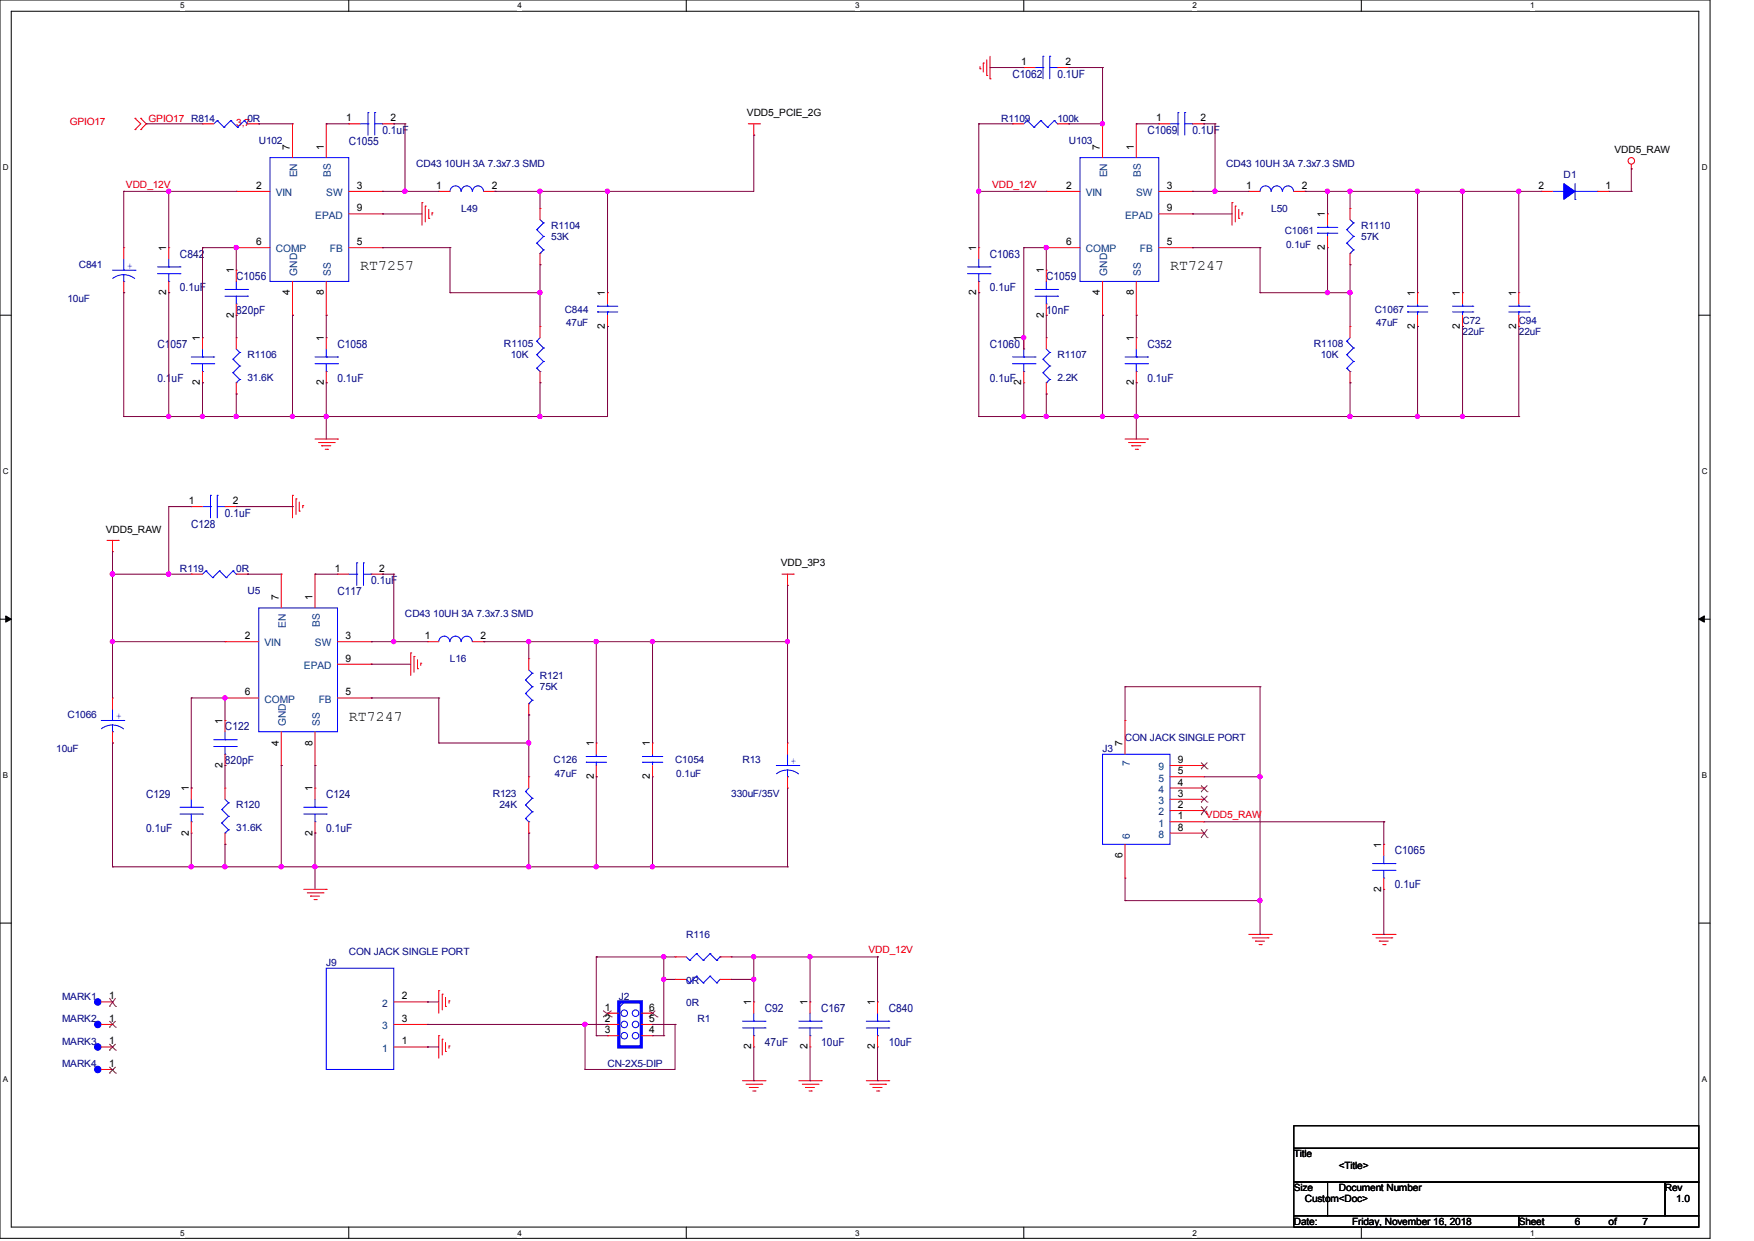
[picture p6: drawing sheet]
<svg xmlns="http://www.w3.org/2000/svg" width="297mm" height="210mm" viewBox="0 0 297 210" stroke-linecap="round" stroke-linejoin="round" font-family="sans-serif">
<path d="M0 0h289.6v209.5h-289.6zM1.9 1.9h285.8v205.7h-285.8z" fill="none" stroke="#000" stroke-width=".17"/>
<g fill="#fff">
<path d="M30.5 .2h.7v1.5h-.7z"/>
<path d="M30.5 207.9h.7v1.5h-.7z"/>
</g>
<path d="M59.1 0v1.9M59.1 207.6v1.9" fill="none" stroke="#000" stroke-width=".17"/>
<g fill="#fff">
<path d="M87.6 .2h.8v1.5h-.8z"/>
<path d="M87.6 207.9h.8v1.5h-.8z"/>
</g>
<path d="M116.2 0v1.9M116.2 207.6v1.9" fill="none" stroke="#000" stroke-width=".17"/>
<g fill="#fff">
<path d="M144.8 .2h.7v1.5h-.7z"/>
<path d="M144.8 207.9h.7v1.5h-.7z"/>
</g>
<path d="M173.4 0v1.9M173.4 207.6v1.9" fill="none" stroke="#000" stroke-width=".17"/>
<g fill="#fff">
<path d="M201.9 .2h.8v1.5h-.8z"/>
<path d="M201.9 207.9h.8v1.5h-.8z"/>
</g>
<path d="M230.5 0v1.9M230.5 207.6v1.9" fill="none" stroke="#000" stroke-width=".17"/>
<g fill="#fff">
<path d="M259.1 .2h.7v1.5h-.7z"/>
<path d="M259.1 207.9h.7v1.5h-.7z"/>
<path d="M.5 27.6h1v1.5h-1z"/>
<path d="M288.2 27.6h.9v1.5h-.9z"/>
<path d="M.5 79h1v1.6h-1z"/>
<path d="M288.2 79h.9v1.6h-.9z"/>
</g>
<path d="M0 53.3h1.9M287.7 53.3h1.9" fill="none" stroke="#000" stroke-width=".17"/>
<g fill="#fff">
<path d="M.5 130.5h.9v1.5h-.9z"/>
<path d="M288.2 130.5h.9v1.5h-.9z"/>
</g>
<path d="M0 104.8h1.9M287.7 104.8h1.9" fill="none" stroke="#000" stroke-width=".17"/>
<path d="M1 104.2l.9 .6-.9 .5zM287.7 104.8l.9-.6v1.1z" fill="#000" stroke="#000" stroke-width=".17"/>
<g fill="#fff">
<path d="M.5 181.9h.9v1.5h-.9z"/>
<path d="M288.2 181.9h.9v1.5h-.9z"/>
</g>
<path d="M0 156.2h1.9M287.7 156.2h1.9M219.1 190.5h68.6v3.8h-68.6zM219.1 194.3h68.6v5.7h-68.6zM219.1 200h5.7v5.7h-5.7zM219.1 205.7h38.1v1.9h-38.1zM224.8 200h57.1v5.7h-57.1zM257.2 205.7h30.5v1.9h-30.5zM281.9 200h5.8v5.7h-5.8z" fill="none" stroke="#000" stroke-width=".17"/>
<g fill="none" stroke="#f00" stroke-width=".17">
<path d="M165.9 11.6h.1M165.9 11.3v.3M166.5 10.7h.1M166.5 10.7v1.5M167.1 12.8h.1M167.1 10.1v2.7M167.6 13.3h.1M167.6 9.5v3.8M173.4 11.4h.1M173.4 11.4h1.9M179.1 11.4h1.9M181 11.4h.1"/>
<path d="M22.9 20h.1M22.9 21.9h.1M22.9 20l.9 1-.9 .9M23.8 21.9h.1M23.8 20h.1M23.8 20l1 1-1 .9M34.3 21h.1M34.3 21h1.9M40 32.4h.1M40 32.4h5.7M41.9 21h1.9M43.8 21h.1"/>
<path d="M49.5 21h.1M49.5 21v5.7M55.2 21h.1M55.2 21v5.7M59.1 21h.1M59.1 21h1.9M59.1 32.4h5.7M59.1 36.2h5.7M64.8 32.4h.1M64.8 36.2h.1M64.8 21h1.9M66.7 21h.1"/>
<path d="M71.5 34.3h.1M71.5 34.3v3.8M72 34.9h.1M72 34.9v2.6M72.6 37h.1M72.6 35.4v1.6M73.2 36h.1M73.2 36v.4M74.3 32.4h.1M74.3 32.4h1.9M81.9 32.4h1.9M83.8 32.4h.1"/>
<path d="M91.4 35.3h.1M91.4 35.3v1.9M126.7 21h1.9M127.6 22.9h.1M127.6 21v1.9M128.6 21h.1M171.4 21h.1M171.4 21h2M177.2 32.4h.1M177.2 32.4h5.7M179.1 21h1.9M181 21h.1"/>
<path d="M186.7 21h.1M186.7 21v5.7M192.4 21h.1M192.4 21v5.7M196.2 21h.1M196.2 21h1.9M196.2 32.4h5.7M196.2 36.2h5.7M201.9 32.4h.1M201.9 36.2h.1M201.9 21h1.9M203.8 21h.1"/>
<path d="M208.6 34.3h.1M208.6 34.3v3.8M209.2 34.9h.1M209.2 34.9v2.6M209.8 37h.1M209.8 35.4v1.6M210.3 36h.1M210.3 36v.4M211.5 32.4h.1M211.5 32.4h1.9M219.1 32.4h1.9M221 32.4h.1"/>
<path d="M224.8 36.2h.1M224.8 36.2v1.9M228.6 35.3h.1M228.6 35.3v1.9M261 32.4h.1M261 32.4h1.9M270.5 32.4h1.9M272.4 32.4h.1M276.2 28.6h.1M276.2 27.8v.8M21 41.9h.1M21 49.5h.1"/>
<path d="M21 41.9v1.9M21 47.6v1.9M28.6 41.9h.1M28.6 49.5h.1M28.6 41.9v1.9M28.6 47.6v1.9M34.3 57.1h.1M34.3 57.1v2M40 41.9h.1M40 45.7h.1M40 53.3h.1M40 57.1h.1"/>
<path d="M40 41.9h5.7M40 45.7v1.9M40 51.4v1.9M40 57.1v2M49.5 53.3h.1M49.5 47.6v5.7M55.2 53.3h.1M55.2 57.1h.1M55.2 47.6v5.7M55.2 57.1v2M59.1 41.9h5.7M64.8 41.9h.1"/>
<path d="M91.4 44.8h.1M91.4 55.2h.1M91.4 42.9v1.9M91.4 55.2v1.9M102.9 49.5h.1M102.9 55.2h.1M102.9 49.5v1.9M102.9 53.3v1.9M165.7 41.9h.1M165.7 49.5h.1M165.7 41.9v1.9M165.7 47.6v1.9"/>
<path d="M173.4 57.1h.1M173.4 57.1v2M177.2 45.7h.1M177.2 53.3h.1M177.2 57.1h.1M177.2 41.9h.1M177.2 45.7v1.9M177.2 51.4v1.9M177.2 57.1v2M177.2 41.9h5.7M186.7 53.3h.1M186.7 47.6v5.7"/>
<path d="M192.4 53.3h.1M192.4 57.1h.1M192.4 47.6v5.7M192.4 57.1v2M196.2 41.9h5.7M201.9 41.9h.1M224.8 41.9h.1M224.8 40v1.9M228.6 44.8h.1M228.6 55.2h.1M228.6 42.9v1.9M228.6 55.2v1.9"/>
<path d="M240 49.5h.1M240 55.2h.1M240 49.5v1.9M240 53.3v1.9M247.6 49.5h.1M247.6 55.2h.1M247.6 49.5v1.9M247.6 53.3v1.9M257.2 49.5h.1M257.2 55.2h.1M257.2 49.5v1.9M257.2 53.3v1.9"/>
<path d="M34.3 64.8h.1M34.3 62.9v1.9M40 66.7h.1M40 64.8v1.9M53.3 74.3h3.8M53.9 74.9h2.7M54.5 75.4h.1M54.5 75.4h1.5M55.1 76h.4M55.2 64.8h.1M55.2 62.9v1.9M55.5 76h.1"/>
<path d="M56.6 74.9h.1M57.1 74.3h.1M91.4 64.8h.1M91.4 62.9v1.9M173.4 64.8h.1M173.4 62.9v1.9M177.2 66.7h.1M177.2 64.8v1.9M190.5 74.3h3.8M191.1 74.9h2.7M191.6 75.4h.1M191.6 75.4h1.6"/>
<path d="M192.2 76h.4M192.4 64.8h.1M192.4 62.9v1.9M192.6 76h.1M193.8 74.9h.1M194.3 74.3h.1M228.6 64.8h.1M228.6 62.9v1.9M18.1 91.4h1.9M19 93.3h.1M19 91.4v1.9M20 91.4h.1"/>
<path d="M32.4 97.2h.1M32.4 85.7h.1M32.4 97.2h1.9M32.4 85.7h1.9M38.1 85.7h1.9M40 85.7h.1M40 97.2h1.9M41.9 97.2h.1M47.6 97.2h.1M47.6 97.2v5.7M49.5 83.8h.1M49.5 83.8v3.8"/>
<path d="M50.1 84.4h.1M50.1 84.4v2.7M50.7 86.5h.1M50.7 85v1.5M51.3 85.6h.1M51.3 85.6v.3M53.3 97.2h.1M53.3 97.2v5.7M57.1 97.2h.1M57.1 97.2h2M62.9 97.2h1.9M64.8 97.2h.1"/>
<path d="M132.4 97.2h1.9M133.3 99.1h.1M133.3 97.2v1.9M134.3 97.2h.1M19 118.1h.1M19 118.1v1.9M38.1 108.6h.1M38.1 118.1h.1M38.1 108.6h5.7M38.1 118.1h5.7M57.1 108.6h5.8M57.1 118.1h5.8"/>
<path d="M57.1 112.4h5.8M62.9 108.6h.1M62.9 118.1h.1M62.9 112.4h.1M69.6 110.5h.1M69.6 110.5v3.8M70.1 111.1h.1M70.1 111.1v2.6M70.7 113.2h.1M70.7 111.6v1.6M71.2 112.2h.1M71.2 112.2v.4"/>
<path d="M72.4 108.6h.1M72.4 108.6h1.9M80 108.6h1.9M81.9 108.6h.1M89.5 111.5h.1M89.5 111.5v1.9M89.5 119.1v1.9M19 125.7h.1M19 123.8v1.9M32.4 133.3h.1M32.4 133.3v2M32.4 139.1v1.9"/>
<path d="M38.1 133.3h.1M38.1 121.9h.1M38.1 129.5h.1M38.1 121.9v1.9M38.1 127.6v1.9M38.1 133.3v2M47.6 129.5h.1M47.6 123.8v5.7M53.3 129.5h.1M53.3 133.3h.1M53.3 123.8v5.7M53.3 133.3v2"/>
<path d="M53.3 139.1v1.9M89.5 121h.1M89.5 131.4h.1M89.5 131.4v1.9M89.5 139.1v1.9M101 125.7h.1M101 131.4h.1M101 125.7v1.9M101 129.5v1.9M110.5 125.7h.1M110.5 131.4h.1M110.5 125.7v1.9"/>
<path d="M110.5 129.5v1.9M133.3 125.7h.1M133.3 133.3h.1M133.3 125.7v1.9M133.3 131.4v1.9M190.5 121.9h.1M190.5 121.9v5.7M198.1 139.1h5.7M198.1 137.2h5.7M198.1 135.3h5.7M198.1 133.3h5.7M198.1 131.4h5.7"/>
<path d="M198.1 129.5h5.7M203.8 139.1h.1M203.8 137.2h.1M203.8 135.3h.1M203.8 133.3h.1M203.8 131.4h.1M203.8 129.5h.1M32.4 141h.1M38.1 142.9h.1M38.1 141v1.9M51.4 150.5h3.8M52 151.1h2.7"/>
<path d="M52.6 151.6h.1M52.6 151.6h1.5M53.2 152.2h.4M53.3 141h.1M53.6 152.2h.1M54.7 151.1h.1M55.2 150.5h.1M89.5 141h.1M190.5 148.6h.1M190.5 142.9v5.7M198.1 141h5.7M203.8 141h.1"/>
<path d="M211.5 158.1h3.8M212 158.7h2.7M212.6 159.3h.1M212.6 159.3h1.5M213.2 159.9h.4M213.6 159.9h.1M214.7 158.7h.1M215.3 158.1h.1M232.4 158.1h3.8M233 158.7h2.7M233.6 159.3h.1M233.6 159.3h1.5"/>
<path d="M234.1 159.9h.4M234.3 142.9h.1M234.3 150.5h.1M234.3 142.9v1.9M234.3 148.6v1.9M234.5 159.9h.1M235.7 158.7h.1M236.2 158.1h.1M17.1 169.5h1.9M17.1 173.4h1.9M17.1 177.2h1.9M19 169.5h.1"/>
<path d="M19 173.4h.1M19 177.2h.1M66.7 169.5h5.7M66.7 173.4h5.7M66.7 177.2h5.7M72.4 177.2h.1M72.4 169.5h.1M72.4 173.4h.1M74.3 167.6h.1M74.3 175.3h.1M74.3 167.6v3.8M74.3 175.3v3.8"/>
<path d="M74.9 168.2h.1M74.9 175.9h.1M74.9 168.2v2.7M74.9 175.9v2.6M75.4 170.3h.1M75.4 177.9h.1M75.4 168.8v1.5M75.4 176.4v1.5M76 169.4h.1M76 177h.1M76 169.4v.4M76 177v.4"/>
<path d="M102.9 171.4h.1M102.9 173.4h.1M102.9 175.3h.1M102.9 173.4h1.9M102.9 171.4h1.9M102.9 175.3h1.9M108.6 173.4h1.9M108.6 171.4h1.9M108.6 175.3h1.9M110.5 171.4h.1M110.5 173.4h.1M110.5 175.3h.1"/>
<path d="M114.3 165.7h.1M114.3 161.9h.1M114.3 165.7h1.9M114.3 161.9h1.9M121.9 165.7h1.9M121.9 161.9h1.9M123.8 165.7h.1M123.8 161.9h.1M127.6 169.5h.1M127.6 177.2h.1M127.6 169.5v1.9M127.6 175.3v1.9"/>
<path d="M137.2 169.5h.1M137.2 177.2h.1M137.2 169.5v1.9M137.2 175.3v1.9M148.6 169.5h.1M148.6 177.2h.1M148.6 169.5v1.9M148.6 175.3v1.9M17.1 181h1.9M19 181h.1M125.7 182.9h3.8M126.3 183.5h2.7"/>
<path d="M126.9 184h.1M126.9 184h1.5M127.5 184.6h.3M127.8 184.6h.1M129 183.5h.1M129.5 182.9h.1M135.3 182.9h3.8M135.8 183.5h2.7M136.4 184h.1M136.4 184h1.5M137 184.6h.4M137.4 184.6h.1"/>
<path d="M138.5 183.5h.1M139.1 182.9h.1M146.7 182.9h3.8M147.3 183.5h2.6M147.8 184h.1M147.8 184h1.6M148.4 184.6h.4M148.8 184.6h.1M149.9 183.5h.1M150.5 182.9h.1"/>
<circle cx="276.2" cy="27.2" r=".55"/>
</g>
<g fill="none" stroke="#00f" stroke-width=".17">
<path d="M62.3 19h.1M62.3 19v3.9M63.5 19h.1M63.5 19v3.9M175.3 11.4h1.3M176.6 11.4h.1M176.6 9.5h.1M176.6 9.5v3.8M177.8 9.5h.1M177.8 11.4h1.3M177.8 9.5v3.8M179.1 11.4h.1"/>
<path d="M199.5 19h.1M199.5 19v3.9M200.6 19h.1M200.6 19v3.9M36.8 20.4h.1M36.8 20.4l-.6 .6M36.8 20.4l1.1 1.1M37.9 21.5h.1M39.1 20.4h.1M39.1 20.4l-1.2 1.1M39.1 20.4l1.1 1.1M40.2 21.5h.1"/>
<path d="M41.4 20.4h.1M41.4 20.4l-1.2 1.1M41.4 20.4l.5 .6M41.9 21h.1M45.7 26.7h13.4v20.9h-13.4zM61 21h1.3M62.3 21h.1M63.5 21h1.3M64.8 21h.1M76.2 32.4a.93 .93 0 0 1 .9-.9 .93 .93 0 0 1 1 .9M78.1 32.4a.93 .93 0 0 1 .9-.9 .93 .93 0 0 1 1 .9M80 32.4a.93 .93 0 0 1 .9-.9 .93 .93 0 0 1 1 .9"/>
<path d="M90.9 38.9h.1M90.9 38.9l1.1 1.1M91.4 37.2l.6 .5M92 37.7h.1M92 37.7l-1.1 1.2M173.9 20.4h.1M173.9 20.4l-.5 .6M173.9 20.4l1.2 1.1M175.1 21.5h.1M176.2 20.4h.1M176.2 20.4l-1.1 1.1M176.2 20.4l1.2 1.1"/>
<path d="M177.4 21.5h.1M178.5 20.4h.1M178.5 20.4l-1.1 1.1M178.5 20.4l.6 .6M179.1 21h.1M182.9 26.7h13.3v20.9h-13.3zM198.1 21h1.4M199.5 21h.1M200.6 21h1.3M201.9 21h.1M213.4 32.4a.93 .93 0 0 1 .9-.9 .93 .93 0 0 1 .9 .9M215.3 32.4a.93 .93 0 0 1 .9-.9 .93 .93 0 0 1 .9 .9"/>
<path d="M217.2 32.4a.93 .93 0 0 1 .9-.9 .93 .93 0 0 1 .9 .9M223.1 39.5h.1M223.1 38.5h.1M223.1 39.5h3.4M223.1 38.5h3.4M224.8 38.5h.1M224.8 39.5h.1M224.8 38.1v.4M224.8 39.5v.5M228 38.9h.1M228 38.9l1.2 1.1M228.6 37.2l.6 .5"/>
<path d="M229.2 37.7h.1M229.2 37.7l-1.2 1.2M262.9 32.4h1.9M264.8 32.4h.1M266.7 33.7h.1M266.7 31.1v2.6M266.7 32.4h3.8M270.5 32.4h.1M19 45.7h3.9M21 47.6h.1M21 45.7h.1M21 46.5l.7 .1 1.1 .5"/>
<path d="M21 46.5l-.9 .1-1 .5M21 43.8v1.9M21 46.5v1.1M22.9 45.7h.1M26.7 46.3h3.8M26.7 45.2h3.8M28.6 47.6h.1M28.6 45.2h.1M28.6 43.8v1.4M28.6 46.3v1.3M30.5 46.3h.1M30.5 45.2h.1"/>
<path d="M34.3 59.1v1.3M38.1 50.1h3.8M38.1 49h3.8M40 51.4h.1M40 49h.1M40 47.6v1.4M40 50.1v1.3M40 59.1l.6 .5M40.6 59.6h.1M40.6 59.6l-1.1 1.2M41.9 50.1h.1M41.9 49h.1"/>
<path d="M55.2 59.1v1.3M90.9 41.1h.1M90.9 57.7h.1M90.9 41.1l1.1 1.2M90.9 57.7l1.1 1.2M91.4 42.9h.1M91.4 57.1l-.5 .6M92 40h.1M92 42.3h.1M92 58.9h.1M92 40l-1.1 1.1M92 42.3l-.6 .6"/>
<path d="M92 58.9l-1.1 1.1M101.2 52.8h.1M101.2 51.8h.1M101.2 52.8h3.4M101.2 51.8h3.4M102.9 51.8h.1M102.9 52.8h.1M102.9 51.4v.4M102.9 52.8v.5M163.8 46.3h3.8M163.8 45.2h3.8M165.7 47.6h.1"/>
<path d="M165.7 45.2h.1M165.7 43.8v1.4M165.7 46.3v1.3M167.6 46.3h.1M167.6 45.2h.1M173.4 59.1v1.3M175.3 50.1h3.8M175.3 49h3.8M177.2 51.4h.1M177.2 49h.1M177.2 47.6v1.4M177.2 50.1v1.3"/>
<path d="M177.2 59.1l.6 .5M177.8 59.6h.1M177.8 59.6l-1.2 1.2M179.1 50.1h.1M179.1 49h.1M192.4 59.1v1.3M228 41.1h.1M228 57.7h.1M228 41.1l1.2 1.2M228 57.7l1.2 1.2M228.6 42.9h.1M228.6 57.1l-.6 .6"/>
<path d="M229.2 40h.1M229.2 42.3h.1M229.2 58.9h.1M229.2 40l-1.2 1.1M229.2 42.3l-.6 .6M229.2 58.9l-1.2 1.1M238.3 52.8h.1M238.3 51.8h.1M238.3 52.8h3.5M238.3 51.8h3.5M240 51.8h.1M240 52.8h.1"/>
<path d="M240 51.4v.4M240 52.8v.5M246 52.8h3.4M246 51.8h3.4M247.6 51.8h.1M247.6 52.8h.1M247.6 51.4v.4M247.6 52.8v.5M249.4 52.8h.1M249.4 51.8h.1M255.5 52.8h3.4M255.5 51.8h3.4"/>
<path d="M257.2 51.8h.1M257.2 52.8h.1M257.2 51.4v.4M257.2 52.8v.5M258.9 52.8h.1M258.9 51.8h.1M32.4 61.6h3.8M32.4 60.4h3.8M34.3 62.9h.1M34.3 60.4h.1M34.3 61.6v1.3M36.2 61.6h.1"/>
<path d="M36.2 60.4h.1M39.5 60.8h.1M39.5 63.1h.1M39.5 60.8l1.1 1.1M39.5 63.1l1.1 1.1M40 64.8h.1M40.6 61.9h.1M40.6 64.2h.1M40.6 61.9l-1.1 1.2M40.6 64.2l-.6 .6M53.3 61.6h3.8M53.3 60.4h3.8"/>
<path d="M55.2 62.9h.1M55.2 60.4h.1M55.2 61.6v1.3M57.1 61.6h.1M57.1 60.4h.1M90.9 60h.1M90.9 62.3h.1M90.9 60l1.1 1.2M90.9 62.3l.5 .6M91.4 62.9h.1M92 61.2h.1M92 61.2l-1.1 1.1"/>
<path d="M171.4 61.6h3.9M171.4 60.4h3.9M173.4 62.9h.1M173.4 60.4h.1M173.4 61.6v1.3M175.3 61.6h.1M175.3 60.4h.1M176.6 60.8h.1M176.6 63.1h.1M176.6 60.8l1.2 1.1M176.6 63.1l1.2 1.1M177.2 64.8h.1"/>
<path d="M177.8 61.9h.1M177.8 64.2h.1M177.8 61.9l-1.2 1.2M177.8 64.2l-.6 .6M190.5 61.6h3.8M190.5 60.4h3.8M192.4 62.9h.1M192.4 60.4h.1M192.4 61.6v1.3M194.3 61.6h.1M194.3 60.4h.1M228 60h.1"/>
<path d="M228 62.3h.1M228 60l1.2 1.2M228 62.3l.6 .6M228.6 62.9h.1M229.2 61.2h.1M229.2 61.2l-1.2 1.1M34.3 85.7h1.3M34.9 96.6h.1M34.9 96.6l-.6 .6M34.9 96.6l1.1 1.1M35.6 85.7h.1M35.6 83.8h.1"/>
<path d="M35.6 83.8v3.8M36 97.7h.1M36.8 83.8h.1M36.8 85.7h1.3M36.8 83.8v3.8M37.2 96.6h.1M37.2 96.6l-1.2 1.1M37.2 96.6l1.1 1.1M38.1 85.7h.1M38.3 97.7h.1M39.5 96.6h.1M39.5 96.6l-1.2 1.1"/>
<path d="M39.5 96.6l.5 .6M40 97.2h.1M59.1 97.2h1.3M60.4 97.2h.1M60.4 95.2h.1M60.4 95.2v3.9M61.6 95.2h.1M61.6 97.2h1.3M61.6 95.2v3.9M62.9 97.2h.1M43.8 102.9h13.3v20.9h-13.3zM74.3 108.6a.93 .93 0 0 1 .9-.9 .93 .93 0 0 1 1 .9"/>
<path d="M76.2 108.6a.93 .93 0 0 1 .9-.9 .93 .93 0 0 1 1 .9M78.1 108.6a.93 .93 0 0 1 .9-.9 .93 .93 0 0 1 1 .9M89 115.1h.1M89 117.3h.1M89 115.1l1.1 1.1M89 117.3l1.1 1.2M89.5 119.1h.1M89.5 113.4l.6 .5M90.1 113.9h.1M90.1 116.2h.1M90.1 118.5h.1M90.1 113.9l-1.1 1.2"/>
<path d="M90.1 116.2l-1.1 1.1M90.1 118.5l-.6 .6M17.1 121.9h3.9M19 123.8h.1M19 121.9h.1M19 122.7l.8 .1 1.1 .5M19 122.7l-.8 .1-1 .5M19 120v1.9M19 122.7v1.1M21 121.9h.1M30.5 137.8h3.8M30.5 136.6h3.8"/>
<path d="M32.4 139.1h.1M32.4 136.6h.1M32.4 135.3v1.3M32.4 137.8v1.3M34.3 137.8h.1M34.3 136.6h.1M36.2 126.3h3.8M36.2 125.2h3.8M37.5 137h.1M37.5 139.3h.1M37.5 137l1.2 1.1M37.5 139.3l1.2 1.1"/>
<path d="M38.1 127.6h.1M38.1 125.2h.1M38.1 135.3l.6 .5M38.1 123.8v1.4M38.1 126.3v1.3M38.7 135.8h.1M38.7 138.1h.1M38.7 135.8l-1.2 1.2M38.7 138.1l-1.2 1.2M40 126.3h.1M40 125.2h.1M51.4 137.8h3.8"/>
<path d="M51.4 136.6h3.8M53.3 139.1h.1M53.3 136.6h.1M53.3 135.3v1.3M53.3 137.8v1.3M55.2 137.8h.1M55.2 136.6h.1M89 133.9h.1M89 136.2h.1M89 138.5h.1M89 133.9l1.1 1.2M89 136.2l1.1 1.2"/>
<path d="M89 138.5l.5 .6M89.5 139.1h.1M89.5 133.3l-.5 .6M90.1 135.1h.1M90.1 137.4h.1M90.1 135.1l-1.1 1.1M90.1 137.4l-1.1 1.1M99.3 129h.1M99.3 128h.1M99.3 129h3.4M99.3 128h3.4M101 128h.1"/>
<path d="M101 129h.1M101 127.6v.4M101 129v.5M108.8 129h.1M108.8 128h.1M108.8 129h3.4M108.8 128h3.4M110.5 128h.1M110.5 129h.1M110.5 127.6v.4M110.5 129v.5M131.4 129.5h3.9"/>
<path d="M133.3 131.4h.1M133.3 129.5h.1M133.3 130.3l.8 .1 1.1 .6M133.3 130.3l-.8 .1-1 .5M133.3 127.6v1.9M133.3 130.3v1.1M135.3 129.5h.1M186.7 127.6h11.4v15.3h-11.4zM38.1 141h.1M38.7 140.4h.1M38.7 140.4l-.6 .6M232.4 147.3h3.8"/>
<path d="M232.4 146.1h3.8M234.3 148.6h.1M234.3 146.1h.1M234.3 144.8v1.3M234.3 147.3v1.3M236.2 147.3h.1M236.2 146.1h.1M55.2 163.8h11.5v17.2h-11.5zM105.7 169.5h.1M105.7 169.5l-.9 1M116.2 165.7l.6 .6M116.2 161.9l.6 .6"/>
<path d="M116.8 166.3h.1M116.8 162.5h.1M117.9 165.2h.1M117.9 161.4h.1M117.9 165.2l-1.1 1.1M117.9 165.2l1.2 1.1M117.9 161.4l-1.1 1.1M117.9 161.4l1.2 1.1M119.1 166.3h.1M119.1 162.5h.1M120.2 165.2h.1M120.2 161.4h.1"/>
<path d="M120.2 165.2l-1.1 1.1M120.2 165.2l1.2 1.1M120.2 161.4l-1.1 1.1M120.2 161.4l1.2 1.1M121.4 166.3h.1M121.4 162.5h.1M121.9 165.7h.1M121.9 161.9h.1M121.9 165.7l-.5 .6M121.9 161.9l-.5 .6M125.7 173.9h3.8M125.7 172.8h3.8"/>
<path d="M127.6 175.3h.1M127.6 172.8h.1M127.6 171.4v1.4M127.6 173.9v1.4M129.5 173.9h.1M129.5 172.8h.1M135.3 173.9h3.8M135.3 172.8h3.8M137.2 175.3h.1M137.2 172.8h.1M137.2 171.4v1.4M137.2 173.9v1.4"/>
<path d="M139.1 173.9h.1M139.1 172.8h.1M146.7 173.9h3.8M146.7 172.8h3.8M148.6 175.3h.1M148.6 172.8h.1M148.6 171.4v1.4M148.6 173.9v1.4M150.5 173.9h.1M150.5 172.8h.1"/>
<circle cx="105.7" cy="173.4" r=".55"/>
<circle cx="105.7" cy="171.4" r=".55"/>
<circle cx="105.7" cy="175.3" r=".55"/>
<circle cx="107.6" cy="175.3" r=".55"/>
<circle cx="107.6" cy="171.4" r=".55"/>
<circle cx="107.6" cy="173.4" r=".55"/>
</g>
<g fill="#00f" stroke="#00f" stroke-width=".17">
<path d="M264.8 31.1l1.9 1.3-1.9 1.3z" fill-rule="evenodd"/>
<circle cx="16.6" cy="181" r=".55"/>
<circle cx="16.6" cy="169.5" r=".55"/>
<circle cx="16.6" cy="173.4" r=".55"/>
<circle cx="16.6" cy="177.2" r=".55"/>
</g>
<g fill="none" stroke="#804000" stroke-width=".17">
<path d="M203.4 137.9h.1M203.4 135.7h.1M203.4 134h.1M203.4 130.1h.1M203.4 136.4l1 1.5M203.4 134.7l1 1M203.4 132.9l1 1.1M203.4 129l1 1.1M204.4 137.9h.1M204.4 135.7h.1M204.4 134h.1M204.4 130.1h.1"/>
<path d="M204.4 136.4l-1 1.5M204.4 134.7l-1 1M204.4 132.9l-1 1.1M204.4 129l-1 1.1M203.4 141.7h.1M203.4 140.3l1 1.4M204.4 141.7h.1M204.4 140.3l-1 1.4M18.5 170.3h.1M18.5 173.8h.1M18.5 177.7h.1M18.5 168.9l1.1 1.4"/>
<path d="M18.5 172.8l1.1 1M18.5 176.7l1.1 1M19.6 170.3h.1M19.6 173.8h.1M19.6 177.7h.1M19.6 168.9l-1.1 1.4M19.6 172.8l-1.1 1M19.6 176.7l-1.1 1M102.1 172.1h.1M102.1 171l1.4 1.1M103.5 172.1h.1M103.5 171l-1.4 1.1"/>
<path d="M109.9 172.1h.1M109.9 171l1.4 1.1M110.9 171l-1 1.1M111.3 172.1h.1M18.5 181.6h.1M18.5 180.5l1.1 1.1M19.6 181.6h.1M19.6 180.5l-1.1 1.1"/>
</g>
<path d="M104.8 169.5h3.8v7.7h-3.8z" fill="none" stroke="#00f" stroke-width=".55"/>
<g fill="none" stroke="#800040" stroke-width=".17">
<path d="M167.6 11.4h.1M167.6 11.4h5.8M181 11.4h5.7M186.7 11.4h.1M186.7 11.4v9.6M21 32.4h.1M21 32.4h19M21 32.4v9.5M24.8 21h.1M24.8 21h9.5M28.6 32.4h.1M28.6 32.4v9.5"/>
<path d="M43.8 21h.1M43.8 21h5.7M55.2 21h.1M55.2 21h3.9M64.8 32.4h.1M64.8 36.2h.1M64.8 32.4h9.5M64.8 36.2h6.7M66.7 21h.1M66.7 21h1.9M68.6 21h.1M68.6 32.4h.1"/>
<path d="M68.6 21v11.4M83.8 32.4h.1M91.4 32.4h.1M91.4 32.4v2.9M102.9 32.4h.1M102.9 32.4v17.1M127.6 22.9h.1M127.6 22.9v9.5h-43.8M165.7 21h.1M165.7 32.4h.1M165.7 32.4h11.5M165.7 21h5.7"/>
<path d="M165.7 21v20.9M181 21h.1M181 21h5.7M186.7 21h.1M192.4 21h.1M192.4 21h3.8M201.9 32.4h.1M201.9 36.2h.1M201.9 32.4h9.6M201.9 36.2h6.7M203.8 21h.1M203.8 21h1.9"/>
<path d="M205.7 21h.1M205.7 32.4h.1M205.7 21v11.4M221 32.4h.1M221 32.4h40M224.8 32.4h.1M224.8 32.4v3.8M228.6 32.4h.1M228.6 32.4v2.9M240 32.4h.1M240 32.4v17.1M247.6 32.4h.1"/>
<path d="M247.6 32.4v17.1M257.2 32.4h.1M257.2 32.4v17.1M272.4 32.4h3.8M276.2 32.4h.1M276.2 28.6h.1M276.2 28.6v3.8M21 49.5h.1M21 49.5v21M28.6 49.5h.1M28.6 49.5v21M34.3 41.9h.1"/>
<path d="M34.3 41.9h5.7M34.3 41.9v15.2M40 53.3h.1M40 41.9h.1M40 41.9v3.8M40 53.3v3.8M49.5 53.3h.1M49.5 53.3v17.2M55.2 53.3h.1M55.2 53.3v3.8M64.8 41.9h.1M64.8 41.9h11.4"/>
<path d="M76.2 49.5h.1M76.2 41.9h.1M76.2 49.5h15.2M76.2 41.9v7.6M91.4 49.5h.1M91.4 44.8h.1M91.4 44.8v10.4M102.9 55.2h.1M102.9 55.2v15.3h-81.9M165.7 49.5h.1M165.7 49.5v21M173.4 41.9h.1"/>
<path d="M173.4 57.1h.1M173.4 59.1h.1M173.4 41.9h3.8M173.4 41.9v17.2M177.2 53.3h.1M177.2 41.9h.1M177.2 41.9v3.8M177.2 53.3v3.8M186.7 53.3h.1M186.7 53.3v17.2M192.4 53.3h.1M192.4 53.3v3.8"/>
<path d="M201.9 41.9h.1M201.9 41.9h11.5M213.4 41.9h.1M213.4 49.5h.1M213.4 49.5h15.2M213.4 41.9v7.6M224.8 49.5h.1M224.8 41.9v7.6M228.6 49.5h.1M228.6 44.8h.1M228.6 44.8v10.4M240 55.2h.1"/>
<path d="M240 55.2v15.3M247.6 55.2h.1M247.6 55.2v15.3M257.2 55.2v15.3M21 70.5h.1M28.6 70.5h.1M34.3 70.5h.1M34.3 64.8h.1M34.3 64.8v5.7M40 66.7h.1M40 70.5h.1M40 66.7v3.8"/>
<path d="M49.5 70.5h.1M55.2 70.5h.1M55.2 64.8h.1M55.2 64.8v9.5M91.4 70.5h.1M91.4 64.8h.1M91.4 64.8v5.7M165.7 70.5h.1M165.7 70.5h91.5M173.4 70.5h.1M173.4 64.8v5.7M177.2 70.5h.1"/>
<path d="M177.2 66.7h.1M177.2 66.7v3.8M186.7 70.5h.1M192.4 70.5h.1M192.4 64.8h.1M192.4 64.8v9.5M228.6 70.5h.1M228.6 64.8h.1M228.6 64.8v5.7M240 70.5h.1M247.6 70.5h.1M257.2 70.5h.1"/>
<path d="M19 97.2h.1M19 93.3v24.8M19 97.2h13.4M28.6 97.2h.1M28.6 85.7h.1M28.6 85.7v11.5M28.6 85.7h3.8M40 85.7h9.5M41.9 97.2h.1M41.9 97.2h5.7M49.5 85.7h.1M53.3 97.2h.1"/>
<path d="M53.3 97.2h3.8M64.8 97.2h.1M64.8 97.2h1.9M66.7 97.2h.1M66.7 97.2v11.4M133.3 99.1v26.6M19 108.6h.1M19 108.6h19.1M32.4 118.1h.1M32.4 118.1h5.7M32.4 118.1v15.2M38.1 118.1h.1"/>
<path d="M38.1 118.1v3.8M62.9 108.6h.1M62.9 118.1h.1M62.9 112.4h.1M62.9 118.1h11.4M62.9 108.6h9.5M62.9 112.4h6.7M66.7 108.6h.1M74.3 118.1h.1M74.3 118.1v7.6M81.9 108.6h.1M81.9 108.6h51.4"/>
<path d="M89.5 108.6h.1M89.5 108.6v2.9M101 108.6h.1M101 108.6v17.1M110.5 108.6h.1M110.5 108.6v17.1M133.3 108.6h.1M190.5 116.2h.1M190.5 116.2v5.7M190.5 116.2h22.9M213.4 116.2h.1M213.4 116.2v41.9"/>
<path d="M19 125.7h.1M19 125.7v21M32.4 133.3h.1M38.1 129.5h.1M38.1 129.5v3.8M47.6 129.5h.1M47.6 129.5v17.2M53.3 129.5h.1M53.3 129.5v3.8M74.3 125.7h.1M74.3 125.7h15.2M89.5 125.7h.1"/>
<path d="M89.5 121h.1M89.5 121v10.4M101 131.4h.1M101 131.4v15.3M110.5 131.4v15.3M133.3 133.3v13.4M203.8 131.4h9.6M203.8 139.1h30.5M213.4 131.4h.1M234.3 139.1h.1M234.3 139.1v3.8M19 146.7h.1"/>
<path d="M19 146.7h114.3M32.4 146.7h.1M32.4 141v5.7M38.1 146.7h.1M38.1 142.9h.1M38.1 142.9v3.8M47.6 146.7h.1M53.3 146.7h.1M53.3 141h.1M53.3 141v9.5M89.5 146.7h.1M89.5 141h.1"/>
<path d="M89.5 141v5.7M101 146.7h.1M110.5 146.7h.1M133.3 146.7h.1M190.5 152.4h.1M190.5 148.6v3.8M190.5 152.4h22.9M213.4 152.4h.1M213.4 158.1h.1M234.3 158.1h.1M234.3 150.5v7.6M72.4 169.5h.1"/>
<path d="M72.4 177.2h.1M72.4 173.4h.1M72.4 169.5h1.9M72.4 177.2h1.9M72.4 173.4h30.5M99.1 173.4h.1M99.1 173.4v7.6M101 161.9h.1M101 175.3h.1M101 175.3h1.9M101 161.9h13.3M101 161.9v13.4"/>
<path d="M110.5 173.4h3.8M110.5 175.3h1.9M112.4 175.3h.1M112.4 165.7h.1M112.4 161.9h.1M112.4 161.9v13.4M112.4 165.7h1.9M114.3 173.4h.1M114.3 173.4v7.6h-15.2M123.8 161.9h24.8M123.8 165.7h3.8M127.6 165.7h.1"/>
<path d="M127.6 161.9h.1M127.6 161.9v7.6M127.6 177.2v5.7M137.2 161.9h.1M137.2 161.9v7.6M137.2 177.2v5.7M148.6 161.9h.1M148.6 161.9v7.6M148.6 177.2v5.7M99.1 181h.1M127.6 182.9h.1M137.2 182.9h.1"/>
<path d="M148.6 182.9h.1"/>
</g>
<g fill="#f0f" stroke="#f0f" stroke-width=".17">
<circle cx="40" cy="70.5" r=".36"/>
<circle cx="34.3" cy="70.5" r=".36"/>
<circle cx="91.4" cy="70.5" r=".36"/>
<circle cx="55.2" cy="70.5" r=".36"/>
<circle cx="28.6" cy="32.4" r=".36"/>
<circle cx="91.4" cy="49.5" r=".36"/>
<circle cx="40" cy="41.9" r=".36"/>
<circle cx="49.5" cy="70.5" r=".36"/>
<circle cx="68.6" cy="32.4" r=".36"/>
<circle cx="102.8" cy="32.4" r=".36"/>
<circle cx="91.4" cy="32.4" r=".36"/>
<circle cx="28.6" cy="70.5" r=".36"/>
<circle cx="177.1" cy="70.5" r=".36"/>
<circle cx="173.3" cy="70.5" r=".36"/>
<circle cx="240" cy="70.5" r=".36"/>
<circle cx="228.6" cy="70.5" r=".36"/>
<circle cx="192.4" cy="70.5" r=".36"/>
<circle cx="165.7" cy="32.4" r=".36"/>
<circle cx="186.7" cy="20.9" r=".36"/>
<circle cx="228.6" cy="49.5" r=".36"/>
<circle cx="224.8" cy="49.5" r=".36"/>
<circle cx="177.1" cy="41.9" r=".36"/>
<circle cx="186.7" cy="70.5" r=".36"/>
<circle cx="205.7" cy="32.4" r=".36"/>
<circle cx="240" cy="32.4" r=".36"/>
<circle cx="228.6" cy="32.4" r=".36"/>
<circle cx="247.6" cy="32.4" r=".36"/>
<circle cx="99" cy="173.3" r=".36"/>
<circle cx="112.4" cy="165.7" r=".36"/>
<circle cx="112.4" cy="161.9" r=".36"/>
<circle cx="127.6" cy="161.9" r=".36"/>
<circle cx="137.1" cy="161.9" r=".36"/>
<circle cx="127.6" cy="165.7" r=".36"/>
<circle cx="32.4" cy="146.7" r=".36"/>
<circle cx="38.1" cy="146.7" r=".36"/>
<circle cx="100.9" cy="146.7" r=".36"/>
<circle cx="89.5" cy="146.7" r=".36"/>
<circle cx="53.3" cy="146.7" r=".36"/>
<circle cx="89.5" cy="125.7" r=".36"/>
<circle cx="38.1" cy="118.1" r=".36"/>
<circle cx="47.6" cy="146.7" r=".36"/>
<circle cx="66.7" cy="108.6" r=".36"/>
<circle cx="100.9" cy="108.6" r=".36"/>
<circle cx="89.5" cy="108.6" r=".36"/>
<circle cx="28.6" cy="97.1" r=".36"/>
<circle cx="19" cy="97.1" r=".36"/>
<circle cx="19" cy="108.6" r=".36"/>
<circle cx="110.5" cy="108.6" r=".36"/>
<circle cx="110.5" cy="146.7" r=".36"/>
<circle cx="133.3" cy="108.6" r=".36"/>
<circle cx="257.2" cy="32.4" r=".36"/>
<circle cx="247.6" cy="70.5" r=".36"/>
<circle cx="224.8" cy="32.4" r=".36"/>
<circle cx="173.3" cy="57.1" r=".36"/>
<circle cx="213.3" cy="131.4" r=".36"/>
<circle cx="213.3" cy="152.4" r=".36"/>
</g>
<g font-size="2.5">
<text x="61" y="45.8">RT7257</text>
<text x="198.1" y="45.8">RT7247</text>
<text x="59.1" y="122">RT7247</text>
</g>
<g font-size="1.9" fill="#000080">
<text x="171.4" y="13.1">C1062</text>
<text x="179.1" y="13.1">0.1UF</text>
<text x="64.8" y="22.6">0.1uF</text>
<text x="194.3" y="22.6">C1069</text>
<text x="201.9" y="22.6">0.1UF</text>
<text x="59" y="24.6">C1055</text>
<text x="30.5" y="43.6">C842</text>
<text x="40" y="47.4">C1056</text>
<text x="167.6" y="43.6">C1063</text>
<text x="177.1" y="47.4">C1059</text>
<text x="30.5" y="49.3">0.1uF</text>
<text x="40" y="53.1">820pF</text>
<text x="167.6" y="49.3">0.1uF</text>
<text x="177.1" y="53.1">10nF</text>
<text x="26.7" y="58.8">C1057</text>
<text x="57.1" y="58.8">C1058</text>
<text x="167.6" y="58.8">C1060</text>
<text x="194.3" y="58.8">C352</text>
<text x="26.7" y="64.6">0.1uF</text>
<text x="57.1" y="64.6">0.1uF</text>
<text x="167.6" y="64.6">0.1uF</text>
<text x="194.3" y="64.6">0.1uF</text>
<text x="32.4" y="89.3">C128</text>
<text x="38.1" y="87.4">0.1uF</text>
<text x="57.1" y="100.8">C117</text>
<text x="62.9" y="98.8">0.1uF</text>
<text x="38.1" y="123.6">C122</text>
<text x="38.1" y="129.3">820pF</text>
<text x="24.8" y="135">C129</text>
<text x="55.2" y="135">C124</text>
<text x="24.8" y="140.8">0.1uF</text>
<text x="55.2" y="140.8">0.1uF</text>
<text x="236.2" y="144.6">C1065</text>
<text x="236.2" y="150.3">0.1uF</text>
<text x="129.5" y="171.2">C92</text>
<text x="139.1" y="171.2">C167</text>
<text x="150.5" y="171.2">C840</text>
<text x="129.5" y="177">47uF</text>
<text x="139.1" y="177">10uF</text>
<text x="150.5" y="177">10uF</text>
</g>
<g font-size="1.7">
<text x="172.9" y="11">1</text>
<text x="180.4" y="11">2</text>
<text x="58.6" y="20.5">1</text>
<text x="66.1" y="20.5">2</text>
<text x="126.5" y="19.6">VDD5_PCIE_2G</text>
<text x="195.8" y="20.5">1</text>
<text x="203.3" y="20.5">2</text>
<text x="49.1" y="25.3" transform="rotate(-90 49.1 25.3)">7</text>
<text x="54.8" y="25.3" transform="rotate(-90 54.8 25.3)">1</text>
<text x="186.2" y="25.3" transform="rotate(-90 186.2 25.3)">7</text>
<text x="192" y="25.3" transform="rotate(-90 192 25.3)">1</text>
<text x="273.4" y="25.9">VDD5_RAW</text>
<text x="43.4" y="32">2</text>
<text x="60.4" y="32">3</text>
<text x="60.4" y="35.8">9</text>
<text x="73.9" y="32">1</text>
<text x="83.3" y="32">2</text>
<text x="180.5" y="32">2</text>
<text x="197.6" y="32">3</text>
<text x="197.6" y="35.8">9</text>
<text x="211" y="32">1</text>
<text x="220.4" y="32">2</text>
<text x="260.5" y="32">2</text>
<text x="271.8" y="32">1</text>
<text x="43.4" y="41.5">6</text>
<text x="60.4" y="41.5">5</text>
<text x="180.5" y="41.5">6</text>
<text x="197.6" y="41.5">5</text>
<text x="224.3" y="36.7" transform="rotate(-90 224.3 36.7)">1</text>
<text x="28.1" y="42.5" transform="rotate(-90 28.1 42.5)">1</text>
<text x="39.6" y="46.3" transform="rotate(-90 39.6 46.3)">1</text>
<text x="165.3" y="42.5" transform="rotate(-90 165.3 42.5)">1</text>
<text x="176.7" y="46.3" transform="rotate(-90 176.7 46.3)">1</text>
<text x="224.3" y="42.3" transform="rotate(-90 224.3 42.3)">2</text>
<text x="28.1" y="50" transform="rotate(-90 28.1 50)">2</text>
<text x="39.6" y="53.8" transform="rotate(-90 39.6 53.8)">2</text>
<text x="49.1" y="50" transform="rotate(-90 49.1 50)">4</text>
<text x="54.8" y="50" transform="rotate(-90 54.8 50)">8</text>
<text x="102.4" y="50.1" transform="rotate(-90 102.4 50.1)">1</text>
<text x="165.3" y="50" transform="rotate(-90 165.3 50)">2</text>
<text x="176.7" y="53.8" transform="rotate(-90 176.7 53.8)">2</text>
<text x="186.2" y="50" transform="rotate(-90 186.2 50)">4</text>
<text x="192" y="50" transform="rotate(-90 192 50)">8</text>
<text x="239.6" y="50.1" transform="rotate(-90 239.6 50.1)">1</text>
<text x="247.2" y="50.1" transform="rotate(-90 247.2 50.1)">1</text>
<text x="256.7" y="50.1" transform="rotate(-90 256.7 50.1)">1</text>
<text x="33.9" y="57.7" transform="rotate(-90 33.9 57.7)">1</text>
<text x="54.8" y="57.7" transform="rotate(-90 54.8 57.7)">1</text>
<text x="102.4" y="55.7" transform="rotate(-90 102.4 55.7)">2</text>
<text x="172.9" y="57.7" transform="rotate(-90 172.9 57.7)">1</text>
<text x="192" y="57.7" transform="rotate(-90 192 57.7)">1</text>
<text x="239.6" y="55.7" transform="rotate(-90 239.6 55.7)">2</text>
<text x="247.2" y="55.7" transform="rotate(-90 247.2 55.7)">2</text>
<text x="256.7" y="55.7" transform="rotate(-90 256.7 55.7)">2</text>
<text x="33.9" y="65.2" transform="rotate(-90 33.9 65.2)">2</text>
<text x="54.8" y="65.2" transform="rotate(-90 54.8 65.2)">2</text>
<text x="172.9" y="65.2" transform="rotate(-90 172.9 65.2)">2</text>
<text x="192" y="65.2" transform="rotate(-90 192 65.2)">2</text>
<text x="32" y="85.3">1</text>
<text x="39.5" y="85.3">2</text>
<text x="17.9" y="90.1">VDD5_RAW</text>
<text x="132.2" y="95.8">VDD_3P3</text>
<text x="47.2" y="101.5" transform="rotate(-90 47.2 101.5)">7</text>
<text x="52.9" y="101.5" transform="rotate(-90 52.9 101.5)">1</text>
<text x="56.7" y="96.7">1</text>
<text x="64.2" y="96.7">2</text>
<text x="41.5" y="108.2">2</text>
<text x="58.5" y="108.2">3</text>
<text x="58.5" y="112">9</text>
<text x="72" y="108.2">1</text>
<text x="81.4" y="108.2">2</text>
<text x="41.5" y="117.7">6</text>
<text x="58.5" y="117.7">5</text>
<text x="37.7" y="122.5" transform="rotate(-90 37.7 122.5)">1</text>
<text x="37.7" y="130" transform="rotate(-90 37.7 130)">2</text>
<text x="47.2" y="126.2" transform="rotate(-90 47.2 126.2)">4</text>
<text x="52.9" y="126.2" transform="rotate(-90 52.9 126.2)">8</text>
<text x="100.5" y="131.9" transform="rotate(-90 100.5 131.9)">2</text>
<text x="100.5" y="126.3" transform="rotate(-90 100.5 126.3)">1</text>
<text x="110.1" y="131.9" transform="rotate(-90 110.1 131.9)">2</text>
<text x="110.1" y="126.3" transform="rotate(-90 110.1 126.3)">1</text>
<text x="190.1" y="126.3" transform="rotate(-90 190.1 126.3)">7</text>
<text x="199.5" y="131">5</text>
<text x="199.5" y="129.1">9</text>
<text x="32" y="133.9" transform="rotate(-90 32 133.9)">1</text>
<text x="52.9" y="133.9" transform="rotate(-90 52.9 133.9)">1</text>
<text x="199.5" y="136.7">2</text>
<text x="199.5" y="134.8">3</text>
<text x="199.5" y="132.9">4</text>
<text x="32" y="141.4" transform="rotate(-90 32 141.4)">2</text>
<text x="52.9" y="141.4" transform="rotate(-90 52.9 141.4)">2</text>
<text x="199.5" y="138.6">1</text>
<text x="199.5" y="140.5">8</text>
<text x="233.9" y="143.4" transform="rotate(-90 233.9 143.4)">1</text>
<text x="190.1" y="145.2" transform="rotate(-90 190.1 145.2)">6</text>
<text x="233.9" y="150.9" transform="rotate(-90 233.9 150.9)">2</text>
<text x="18.5" y="169.1">1</text>
<text x="18.5" y="172.9">1</text>
<text x="68" y="169.1">2</text>
<text x="68" y="172.9">3</text>
<text x="102.4" y="171">1</text>
<text x="102.4" y="172.9">2</text>
<text x="109.9" y="171">6</text>
<text x="109.9" y="172.9">5</text>
<text x="127.2" y="170.1" transform="rotate(-90 127.2 170.1)">1</text>
<text x="136.7" y="170.1" transform="rotate(-90 136.7 170.1)">1</text>
<text x="148.2" y="170.1" transform="rotate(-90 148.2 170.1)">1</text>
<text x="18.5" y="176.7">1</text>
<text x="68" y="176.7">1</text>
<text x="102.4" y="174.8">3</text>
<text x="109.9" y="174.8">4</text>
<text x="127.2" y="177.6" transform="rotate(-90 127.2 177.6)">2</text>
<text x="136.7" y="177.6" transform="rotate(-90 136.7 177.6)">2</text>
<text x="148.2" y="177.6" transform="rotate(-90 148.2 177.6)">2</text>
<text x="18.5" y="180.6">1</text>
<text x="219.1" y="195.8">Title</text>
<text x="226.7" y="197.7">&lt;Title&gt;</text>
<text x="219.1" y="201.5">Size</text>
<text x="221" y="203.5">Custom&lt;Doc&gt;</text>
<text x="226.7" y="201.5">Document Number</text>
<text x="281.9" y="201.5">Rev</text>
<text x="283.8" y="203.5">1.0</text>
<text x="219.1" y="207.3">Date:</text>
<text x="229" y="207.3">Friday, November 16, 2018</text>
<text x="257.2" y="207.3">Sheet</text>
<text x="266.7" y="207.3">6</text>
<text x="272.4" y="207.3">of</text>
<text x="278.1" y="207.3">7</text>
</g>
<g font-size="1.7" fill="#f00">
<text x="11.8" y="21.2">GPIO17</text>
<text x="25.1" y="20.6">GPIO17 R814</text>
<text x="40" y="21.3">3,7</text>
<text x="21.3" y="31.8">VDD_12V</text>
<text x="168" y="31.8">VDD_12V</text>
<text x="204.2" y="138.5">VDD5_RAW</text>
<text x="147.1" y="161.3">VDD_12V</text>
</g>
<g font-size="1.7" fill="#000080">
<text x="41.9" y="20.6">0R</text>
<text x="169.5" y="20.6">R1109</text>
<text x="179.1" y="20.6">100k</text>
<text x="43.8" y="24.4">U102</text>
<text x="70.5" y="28.2">CD43 10UH 3A 7.3x7.3 SMD</text>
<text x="181" y="24.4">U103</text>
<text x="207.6" y="28.2">CD43 10UH 3A 7.3x7.3 SMD</text>
<text x="78.1" y="35.8">L49</text>
<text x="215.2" y="35.8">L50</text>
<text x="264.8" y="30.1">D1</text>
<text x="93.3" y="38.7">R1104</text>
<text x="93.3" y="40.6">53K</text>
<text x="217.5" y="39.6">C1061</text>
<text x="217.8" y="41.9">0.1uF</text>
<text x="230.5" y="38.7">R1110</text>
<text x="230.5" y="40.6">57K</text>
<text x="13.3" y="45.3">C841</text>
<text x="11.4" y="51.1">10uF</text>
<text x="95.6" y="53">C844</text>
<text x="232.8" y="53">C1067</text>
<text x="85.3" y="58.7">R1105</text>
<text x="95.8" y="55.2">47uF</text>
<text x="222.5" y="58.7">R1108</text>
<text x="233" y="55.2">47uF</text>
<text x="247.6" y="54.9">C72</text>
<text x="247.6" y="56.8">22uF</text>
<text x="257.2" y="54.9">C94</text>
<text x="257.2" y="56.8">22uF</text>
<text x="41.9" y="60.6">R1106</text>
<text x="41.9" y="64.4">31.6K</text>
<text x="86.5" y="60.6">10K</text>
<text x="179.1" y="60.6">R1107</text>
<text x="179.1" y="64.4">2.2K</text>
<text x="223.6" y="60.6">10K</text>
<text x="30.5" y="96.8">R119</text>
<text x="40" y="96.8">0R</text>
<text x="41.9" y="100.6">U5</text>
<text x="68.6" y="104.4">CD43 10UH 3A 7.3x7.3 SMD</text>
<text x="76.2" y="112">L16</text>
<text x="91.4" y="114.9">R121</text>
<text x="91.4" y="116.8">75K</text>
<text x="11.4" y="121.5">C1066</text>
<text x="190.5" y="125.3">CON JACK SINGLE PORT</text>
<text x="9.5" y="127.3">10uF</text>
<text x="93.7" y="129.2">C126</text>
<text x="93.9" y="131.4">47uF</text>
<text x="114.3" y="129.2">C1054</text>
<text x="114.5" y="131.4">0.1uF</text>
<text x="125.7" y="129.2">R13</text>
<text x="186.7" y="127.3">J3</text>
<text x="40" y="136.8">R120</text>
<text x="83.4" y="134.9">R123</text>
<text x="84.6" y="136.8">24K</text>
<text x="123.8" y="134.9">330uF/35V</text>
<text x="40" y="140.6">31.6K</text>
<text x="59" y="161.5">CON JACK SINGLE PORT</text>
<text x="116.2" y="158.7">R116</text>
<text x="55.2" y="163.4">J9</text>
<text x="116.2" y="166.5">0R</text>
<text x="10.5" y="169.2">MARK1</text>
<text x="10.5" y="173">MARK2</text>
<text x="104.8" y="169.2">J2</text>
<text x="116.2" y="170.3">0R</text>
<text x="118.1" y="173">R1</text>
<text x="10.5" y="176.8">MARK3</text>
<text x="10.5" y="180.6">MARK4</text>
<text x="102.9" y="180.6">CN-2X5-DIP</text>
</g>
<g font-size="1.7" fill="#004080">
<text x="56" y="29.9" transform="rotate(-90 56 29.9)">BS</text>
<text x="193.2" y="29.9" transform="rotate(-90 193.2 29.9)">BS</text>
<text x="46.7" y="33.2">VIN</text>
<text x="50.3" y="30" transform="rotate(-90 50.3 30)">EN</text>
<text x="55.2" y="33.2">SW</text>
<text x="183.8" y="33.2">VIN</text>
<text x="187.5" y="30" transform="rotate(-90 187.5 30)">EN</text>
<text x="192.4" y="33.2">SW</text>
<text x="53.4" y="37">EPAD</text>
<text x="190.5" y="37">EPAD</text>
<text x="46.7" y="42.7">COMP</text>
<text x="50.3" y="46.7" transform="rotate(-90 50.3 46.7)">GND</text>
<text x="55.9" y="42.7">FB</text>
<text x="56" y="46.7" transform="rotate(-90 56 46.7)">SS</text>
<text x="183.8" y="42.7">COMP</text>
<text x="187.5" y="46.7" transform="rotate(-90 187.5 46.7)">GND</text>
<text x="193" y="42.7">FB</text>
<text x="193.2" y="46.7" transform="rotate(-90 193.2 46.7)">SS</text>
<text x="48.4" y="106.2" transform="rotate(-90 48.4 106.2)">EN</text>
<text x="54.1" y="106.1" transform="rotate(-90 54.1 106.1)">BS</text>
<text x="44.8" y="109.4">VIN</text>
<text x="51.5" y="113.2">EPAD</text>
<text x="53.3" y="109.4">SW</text>
<text x="44.8" y="118.9">COMP</text>
<text x="54" y="118.9">FB</text>
<text x="48.4" y="122.9" transform="rotate(-90 48.4 122.9)">GND</text>
<text x="54.1" y="122.9" transform="rotate(-90 54.1 122.9)">SS</text>
<text x="191.3" y="129.6" transform="rotate(-90 191.3 129.6)">7</text>
<text x="196.2" y="130.3">9</text>
<text x="196.2" y="138">2</text>
<text x="196.2" y="136.1">3</text>
<text x="196.2" y="134.2">4</text>
<text x="196.2" y="132.2">5</text>
<text x="191.3" y="141.9" transform="rotate(-90 191.3 141.9)">6</text>
<text x="196.2" y="139.9">1</text>
<text x="196.2" y="141.8">8</text>
<text x="64.7" y="170.3">2</text>
<text x="64.7" y="178">1</text>
<text x="64.7" y="174.2">3</text>
</g>
<g font-size="1.7" fill="#00f">
<text x="21.5" y="45.5">+</text>
<text x="19.6" y="121.7">+</text>
<text x="133.9" y="129.3">+</text>
</g>
<g font-size="1.4">
<text x="30.5" y="1.4">5</text>
<text x="87.6" y="1.4">4</text>
<text x="144.8" y="1.4">3</text>
<text x="201.9" y="1.4">2</text>
<text x="259.1" y="1.4">1</text>
<text x=".5" y="28.8">D</text>
<text x="288.2" y="28.8">D</text>
<text x=".5" y="80.3">C</text>
<text x="288.2" y="80.3">C</text>
<text x=".5" y="131.7">B</text>
<text x="288.2" y="131.7">B</text>
<text x=".5" y="183.1">A</text>
<text x="288.2" y="183.1">A</text>
<text x="30.5" y="209.1">5</text>
<text x="87.6" y="209.1">4</text>
<text x="144.8" y="209.1">3</text>
<text x="201.9" y="209.1">2</text>
<text x="259.1" y="209.1">1</text>
</g>
</svg>
